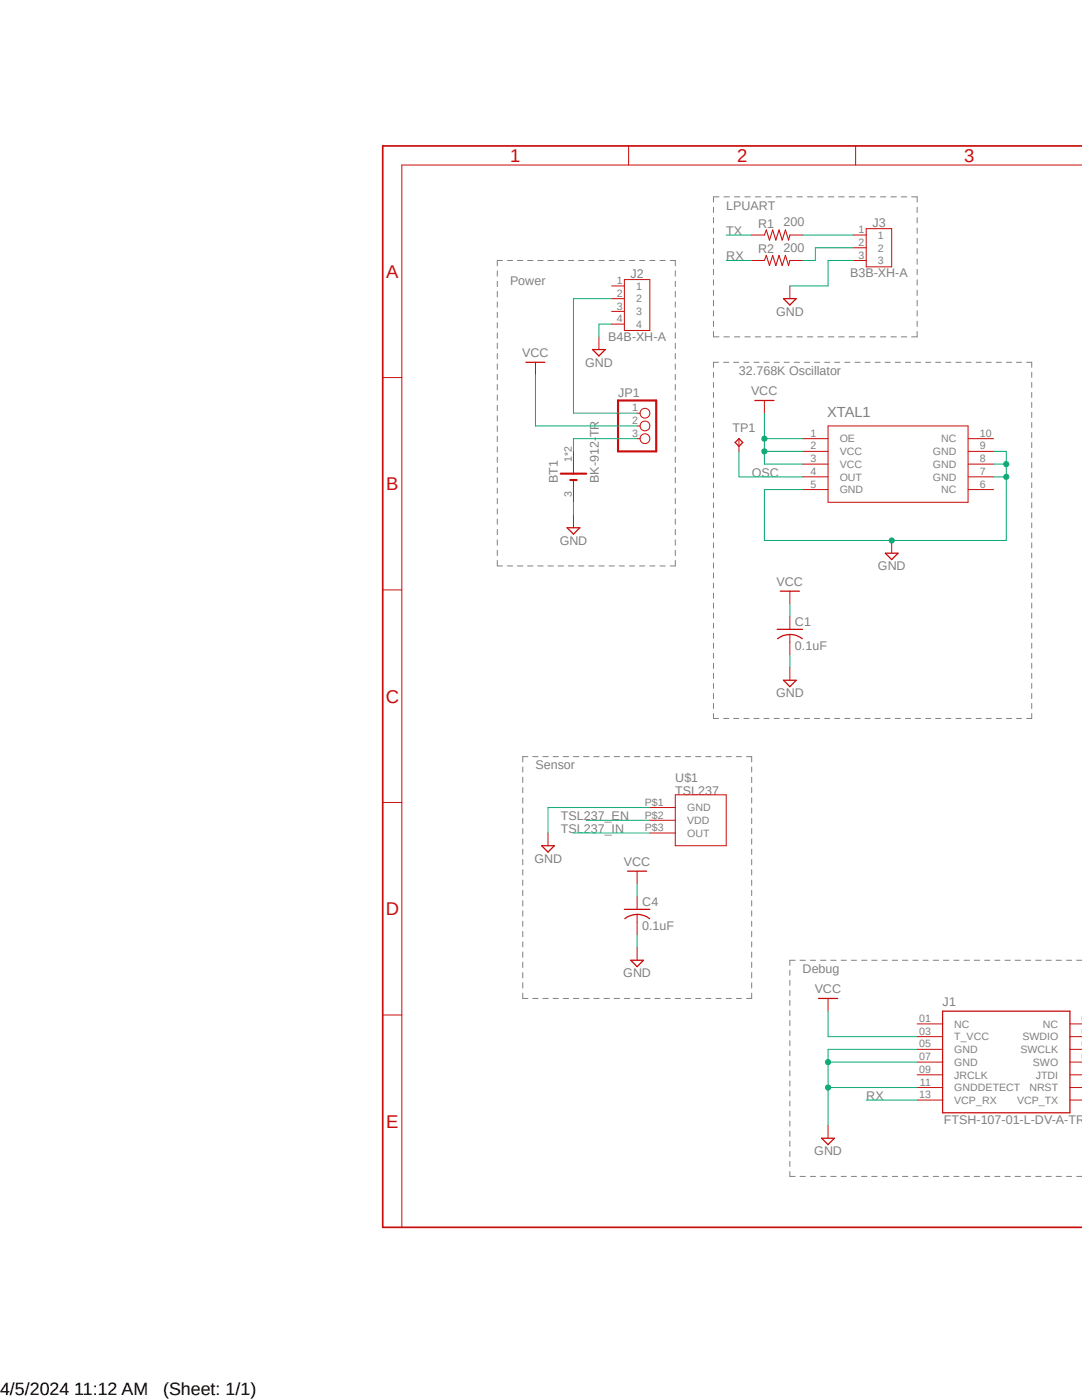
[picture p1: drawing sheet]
<svg xmlns="http://www.w3.org/2000/svg" width="216mm" height="279mm" viewBox="0 0 216 279" stroke-linecap="round" stroke-linejoin="round" font-family="sans-serif">
<path d="M75.8 28.8l140.1 108.4M215.9 137.1l-140.1 108.4" fill="none" stroke="#fff" stroke-width=".2"/>
<g fill="none" stroke="#808080" stroke-width=".2">
<path d="M143.5 39.3h-1.1v1M144.4 39.3h1.1M146.6 39.3h1M148.6 39.3h1.1M150.7 39.3h1.1M152.8 39.3h1.1M154.9 39.3h1.1M156.9 39.3h1.1M159 39.3h1.1M161.1 39.3h1.1M163.2 39.3h1.1M165.3 39.3h1.1"/>
<path d="M167.3 39.3h1.1M169.4 39.3h1.1M171.5 39.3h1.1M173.6 39.3h1.1M175.7 39.3h1M177.8 39.3h1.1M179.8 39.3h1.1M181.9 39.3h1.1v1M99.2 54.1v1M99.2 56.1v1.1M99.2 58.2v1.1M100.2 52h-1v1"/>
<path d="M101.3 52h1M103.3 52h1M105.3 52h1M107.3 52h1.1M109.3 52h1.1M111.4 52h1M113.4 52h1.1M115.4 52h1.1M117.5 52h1M119.5 52h1.1M121.5 52h1.1M123.6 52h1"/>
<path d="M125.6 52h1M127.6 52h1.1M129.7 52h1M131.7 52h1M133.7 52h1v1M134.7 54.1v1M134.7 56.1v1.1M134.7 58.2v1.1M142.4 41.4v1M142.4 43.4v1.1M142.4 45.5v1.1M142.4 47.5v1.1"/>
<path d="M142.4 49.6v1.1M142.4 51.7v1M142.4 53.8v1M142.4 55.8v1.1M142.4 57.9v1.1M142.4 59.9v1.1M183 41.4v1M183 43.4v1.1M183 45.5v1.1M183 47.5v1.1M183 49.6v1.1M183 51.7v1"/>
<path d="M183 53.8v1M183 55.8v1.1M183 57.9v1.1M183 59.9v1.1M99.2 60.2v1.1M99.2 62.3v1.1M99.2 64.4v1M99.2 66.4v1.1M99.2 68.5v1.1M99.2 70.6v1M99.2 72.6v1.1M99.2 74.7v1.1"/>
<path d="M99.2 76.8v1M99.2 78.8v1.1M134.7 60.2v1.1M134.7 62.3v1.1M134.7 64.4v1M134.7 66.4v1.1M134.7 68.5v1.1M134.7 70.6v1M134.7 72.6v1.1M134.7 74.7v1.1M134.7 76.8v1M134.7 78.8v1.1"/>
<path d="M142.4 66.2v1h1.1M142.4 62v1.1M142.4 64.1v1.1M142.4 74.3v1M142.4 76.3v1M142.4 78.3v1M143.4 72.3h-1v1M144.4 72.3h1M144.4 67.2h1.1M146.4 72.3h1M146.6 67.2h1M148.4 72.3h1"/>
<path d="M148.6 67.2h1.1M150.5 72.3h1M150.7 67.2h1.1M152.4 72.3h1.1M152.8 67.2h1.1M154.5 72.3h1M154.9 67.2h1.1M156.5 72.3h1M156.9 67.2h1.1M158.5 72.3h1M159 67.2h1.1M160.5 72.3h1"/>
<path d="M161.1 67.2h1.1M162.5 72.3h1M163.2 67.2h1.1M164.5 72.3h1.1M165.3 67.2h1.1M166.5 72.3h1.1M167.3 67.2h1.1M168.6 72.3h1M169.4 67.2h1.1M170.6 72.3h1M171.5 67.2h1.1M172.6 72.3h1"/>
<path d="M173.6 67.2h1.1M174.6 72.3h1M175.7 67.2h1M176.6 72.3h1M177.8 67.2h1.1M178.6 72.3h1.1M179.8 67.2h1.1M180.7 72.3h1M182.7 72.3h1M183 62v1.1M183 64.1v1.1M183 66.2v1h-1.1"/>
<path d="M184.7 72.3h1M186.7 72.3h1M188.7 72.3h1M190.8 72.3h1M192.7 72.3h1.1M194.8 72.3h1M196.8 72.3h1M198.8 72.3h1M200.8 72.3h1M202.8 72.3h1M204.9 72.3h1v1M205.9 74.3v1"/>
<path d="M205.9 76.3v1M205.9 78.3v1M99.2 80.9v1.1M99.2 83v1M99.2 85v1.1M99.2 87.1v1M99.2 89.2v1M99.2 91.2v1.1M99.2 93.3v1.1M99.2 95.3v1.1M99.2 97.4v1.1M99.2 99.5v1"/>
<path d="M134.7 80.9v1.1M134.7 83v1M134.7 85v1.1M134.7 87.1v1M134.7 89.2v1M134.7 91.2v1.1M134.7 93.3v1.1M134.7 95.3v1.1M134.7 97.4v1.1M134.7 99.5v1M142.4 80.3v1M142.4 82.3v1"/>
<path d="M142.4 84.3v1M142.4 86.3v1M142.4 88.3v1M142.4 90.3v1M142.4 92.3v1M142.4 94.3v1M142.4 96.4v.9M142.4 98.3v1.1M205.9 80.3v1M205.9 82.3v1M205.9 84.3v1M205.9 86.3v1"/>
<path d="M205.9 88.3v1M205.9 90.3v1M205.9 92.3v1M205.9 94.3v1M205.9 96.4v.9M205.9 98.3v1.1M99.2 101.6v1M99.2 103.6v1M99.2 105.7v1M99.2 107.7v1.1M99.2 109.8v1.1M99.2 111.8v1.1h1"/>
<path d="M101.3 112.9h1M103.3 112.9h1M105.3 112.9h1M107.3 112.9h1.1M109.3 112.9h1.1M111.4 112.9h1M113.4 112.9h1.1M115.4 112.9h1.1M117.5 112.9h1M119.5 112.9h1.1M121.5 112.9h1.1M123.6 112.9h1"/>
<path d="M125.6 112.9h1M127.6 112.9h1.1M129.7 112.9h1M131.7 112.9h1M134.7 111.8v1.1h-1M134.7 101.6v1M134.7 103.6v1M134.7 105.7v1M134.7 107.7v1.1M134.7 109.8v1.1M142.4 100.3v1M142.4 102.3v1"/>
<path d="M142.4 104.4v.9M142.4 106.3v1.1M142.4 108.3v1M142.4 110.4v.9M142.4 112.4v1M142.4 114.3v1.1M142.4 116.4v.9M142.4 118.4v1M205.9 100.3v1M205.9 102.3v1M205.9 104.4v.9M205.9 106.3v1.1"/>
<path d="M205.9 108.3v1M205.9 110.4v.9M205.9 112.4v1M205.9 114.3v1.1M205.9 116.4v.9M205.9 118.4v1M142.4 120.4v1M142.4 122.3v1.1M142.4 124.4v.9M142.4 126.4v1M142.4 128.4v1M142.4 130.4v1"/>
<path d="M142.4 132.4v1M142.4 134.4v1M142.4 136.4v1M142.4 138.4v1M205.9 120.4v1M205.9 122.3v1.1M205.9 124.4v.9M205.9 126.4v1M205.9 128.4v1M205.9 130.4v1M205.9 132.4v1M205.9 134.4v1"/>
<path d="M205.9 136.4v1M205.9 138.4v1M104.3 153.1v1M104.3 155.1v1.1M104.3 157.2v1M104.3 159.2v1.1M105.3 151h-1v1.1M106.3 151h1.1M108.3 151h1.1M110.4 151h1M112.4 151h1.1M114.4 151h1.1"/>
<path d="M116.5 151h1M118.5 151h1M120.5 151h1.1M122.6 151h1M124.6 151h1M126.6 151h1.1M128.7 151h1M130.7 151h1M132.7 151h1M134.7 151h1.1M136.8 151h1M138.8 151h1"/>
<path d="M140.8 151h1.1M142.4 140.4v1M142.4 142.4v1h1M142.9 151h1M144.4 143.4h1M144.9 151h1M146.4 143.4h1M146.9 151h1.1M148.4 143.4h1M149 151h1v1.1M150 153.1v1M150 155.1v1.1"/>
<path d="M150 157.2v1M150 159.2v1.1M150.5 143.4h1M152.4 143.4h1.1M154.5 143.4h1M156.5 143.4h1M158.5 143.4h1M160.5 143.4h1M162.5 143.4h1M164.5 143.4h1.1M166.5 143.4h1.1M168.6 143.4h1"/>
<path d="M170.6 143.4h1M172.6 143.4h1M174.6 143.4h1M176.6 143.4h1M178.6 143.4h1.1M180.7 143.4h1M182.7 143.4h1M184.7 143.4h1M186.7 143.4h1M188.7 143.4h1M190.8 143.4h1M192.7 143.4h1.1"/>
<path d="M194.8 143.4h1M196.8 143.4h1M198.8 143.4h1M200.8 143.4h1M202.8 143.4h1M205.9 142.4v1h-1M205.9 140.4v1M104.3 161.2v1.1M104.3 163.3v1.1M104.3 165.4v1M104.3 167.4v1.1M104.3 169.5v1"/>
<path d="M104.3 171.5v1.1M104.3 173.6v1M104.3 175.6v1.1M104.3 177.7v1M104.3 179.7v1.1M150 161.2v1.1M150 163.3v1.1M150 165.4v1M150 167.4v1.1M150 169.5v1M150 171.5v1.1M150 173.6v1"/>
<path d="M150 175.6v1.1M150 177.7v1M150 179.7v1.1M104.3 181.8v1M104.3 183.9v1M104.3 185.9v1M104.3 188v1M104.3 190v1.1M104.3 192v1.1M104.3 194.1v1.1M104.3 196.1v1.1M104.3 198.2v1.1h1"/>
<path d="M106.3 199.3h1.1M108.3 199.3h1.1M110.4 199.3h1M112.4 199.3h1.1M114.4 199.3h1.1M116.5 199.3h1M118.5 199.3h1M120.5 199.3h1.1M122.6 199.3h1M124.6 199.3h1M126.6 199.3h1.1M128.7 199.3h1"/>
<path d="M130.7 199.3h1M132.7 199.3h1M134.7 199.3h1.1M136.8 199.3h1M138.8 199.3h1M140.8 199.3h1.1M142.9 199.3h1M144.9 199.3h1M146.9 199.3h1.1M150 198.2v1.1h-1M150 181.8v1M150 183.9v1"/>
<path d="M150 185.9v1M150 188v1M150 190v1.1M150 192v1.1M150 194.1v1.1M150 196.1v1.1M157.6 193.6v1M157.6 195.7v.9M157.6 197.7v1M157.6 199.6v1.1M158.7 191.6h-1.1v1.1M159.6 191.6h1.1"/>
<path d="M161.7 191.6h1M163.7 191.6h1.1M165.8 191.6h1M167.9 191.6h1M169.9 191.6h1M171.9 191.6h1.1M173.9 191.6h1.1M176 191.6h1M178.1 191.6h1M180.1 191.6h1M182.2 191.6h1M184.2 191.6h1"/>
<path d="M186.2 191.6h1.1M188.3 191.6h1M190.3 191.6h1M192.4 191.6h1M194.4 191.6h1.1M196.5 191.6h1M198.5 191.6h1M200.5 191.6h1.1M202.6 191.6h1M204.6 191.6h1.1M206.7 191.6h1M208.7 191.6h1.1"/>
<path d="M210.7 191.6h1.1M212.8 191.6h1M214.8 191.6h1.1M157.6 201.7v1M157.6 203.7v1M157.6 205.7v1M157.6 207.7v1M157.6 209.7v1M157.6 211.7v1M157.6 213.7v1M157.6 215.7v1M157.6 217.7v1"/>
<path d="M157.6 219.8v.9M157.6 233.8v1h1.1M157.6 221.7v1.1M157.6 223.7v1M157.6 225.8v1M157.6 227.8v1M157.6 229.8v1M157.6 231.8v1M159.6 234.8h1.1M161.7 234.8h1M163.7 234.8h1.1M165.8 234.8h1"/>
<path d="M167.9 234.8h1M169.9 234.8h1M171.9 234.8h1.1M173.9 234.8h1.1M176 234.8h1M178.1 234.8h1M180.1 234.8h1M182.2 234.8h1M184.2 234.8h1M186.2 234.8h1.1M188.3 234.8h1M190.3 234.8h1"/>
<path d="M192.4 234.8h1M194.4 234.8h1.1M196.5 234.8h1M198.5 234.8h1M200.5 234.8h1.1M202.6 234.8h1M204.6 234.8h1.1M206.7 234.8h1M208.7 234.8h1.1M210.7 234.8h1.1M212.8 234.8h1M214.8 234.8h1.1"/>
</g>
<path d="M215.9 29.1h-139.5v215.8h139.5" fill="none" stroke="#c90d0c" stroke-width=".34"/>
<g fill="none" stroke="#c90d0c" stroke-width=".2">
<path d="M125.4 29.1v3.8M170.7 29.1v3.8M215.9 32.9h-135.7v212M122 57.1h2.6M122 59.6h2.6M124.6 55.8h5.1v10.2h-5.1zM150 46.9h2.5M150 52h2.5M157.6 46.9h2.5M157.6 52h2.5M157.6 57.1v2.5M170.3 46.9h2.5"/>
<path d="M170.3 49.4h2.5M170.3 52h2.5M172.8 45.6h5.1v7.7h-5.1zM76.4 75.4h3.8M106.8 72.3v2.5M119.5 67.2v2.6M122 62.1h2.6M122 64.7h2.6M152.5 79.9v2.6M114.4 90.1v4.4M114.4 95.8v4.4M127.1 82.5h.6"/>
<path d="M127.1 85h.6M127.1 87.5h.6M147.4 87.5v2.6M160.1 87.5h5.1M160.1 90.1h5.1M160.1 92.6h5.1M160.1 95.2h5.1M160.1 97.7h5.1M165.2 85h28v15.2h-28zM193.2 87.5h5M193.2 90.1h5M193.2 92.6h5"/>
<path d="M193.2 95.2h5M193.2 97.7h5M76.4 117.7h3.8M114.4 102.8v2.5M157.6 118v2.5M177.9 107.9v2.5M157.6 123.1v2.5M157.6 126.6v4.1M157.6 133.2v2.6M134.7 158.6h10.2v10.2h-10.2zM76.4 160.1h3.8M109.3 166.2v2.6"/>
<path d="M127.1 173.9v2.5M127.1 178.9v2.6M129.7 161.2h5M129.7 163.7h5M129.7 166.2h5M127.1 182.5v4.1M127.1 189.1v2.5M165.2 199.3v2.5M76.4 202.6h3.8M183 204.3h5.1M183 206.9h5.1M183 209.4h5.1"/>
<path d="M183 212h5.1M183 214.5h5.1M183 217h5.1M183 219.5h5.1M213.5 204.3h2.4M213.5 206.9h2.4M213.5 209.4h2.4M213.5 212h2.4M213.5 214.5h2.4M213.5 217h2.4M213.5 219.5h2.4M165.2 224.6v2.6"/>
<circle cx="128.7" cy="87.5" r=".98"/>
<circle cx="128.7" cy="85" r=".98"/>
<circle cx="128.7" cy="82.5" r=".98"/>
</g>
<path d="M123.3 79.9h7.6v10.2h-7.6zM111.9 94.5h5.1M113.8 95.8h1.3" fill="none" stroke="#c90d0c" stroke-width=".42"/>
<g fill="none" stroke="#c90d0c" stroke-width=".25">
<path d="M156.3 59.6h2.6l-1.3 1.3zM104.9 72.3h3.8M118.2 69.8h2.6l-1.3 1.2zM150.6 79.9h3.8M147.4 87.5l.8 .8-.8 .8-.7-.8zM113.2 105.3h2.5l-1.3 1.3zM155.7 118h3.8M176.7 110.4h2.5l-1.3 1.3zM155.1 125.6h5M155.2 127.5a4 4 0 0 1 4.9 0M156.3 135.8h2.6l-1.3 1.2zM108.1 168.8h2.5l-1.3 1.3z"/>
<path d="M125.2 173.9h3.8M124.6 181.5h5.1M124.7 183.3a3.9 3.9 0 0 1 4.9 0M125.9 191.6h2.5l-1.3 1.3zM163.3 199.3h3.8M188.1 201.8h25.4v20.3h-25.4zM164 227.2h2.5l-1.3 1.2z"/>
</g>
<path d="M152.5 46.9l.4-1 .6 2 .7-2 .6 2 .6-2 .7 2 .6-2 .7 2 .2-1M152.5 52l.4-1 .6 2 .7-2 .6 2 .6-2 .7 2 .6-2 .7 2 .2-1" fill="none" stroke="#c90d0c" stroke-width=".21"/>
<path d="M170.3 52h-5.1v5.1h-7.6M122 64.7h-2.5v2.5M198.2 90.1h2.6v17.8h-48.3v-10.2h7.6M198.2 92.6h2.6M198.2 95.2h2.6M114.4 100.2v2.6" fill="none" stroke="#0dab76" stroke-width=".2"/>
<circle cx="177.9" cy="107.9" r=".51" fill="#0dab76"/>
<circle cx="177.9" cy="107.9" r=".51" fill="none" stroke="#0dab76" stroke-width=".2"/>
<circle cx="200.8" cy="95.2" r=".51" fill="#0dab76"/>
<circle cx="200.8" cy="95.2" r=".51" fill="none" stroke="#0dab76" stroke-width=".2"/>
<circle cx="200.8" cy="92.6" r=".51" fill="#0dab76"/>
<g fill="none" stroke="#0dab76" stroke-width=".2">
<path d="M157.6 130.7v2.5M165.2 212h17.8M183 209.4h-17.8v15.2"/>
<circle cx="200.8" cy="92.6" r=".51"/>
</g>
<circle cx="165.2" cy="212" r=".51" fill="#0dab76"/>
<g fill="none" stroke="#0dab76" stroke-width=".2">
<path d="M165.2 217h17.8"/>
<circle cx="165.2" cy="212" r=".51"/>
</g>
<circle cx="165.2" cy="217" r=".51" fill="#0dab76"/>
<g fill="none" stroke="#0dab76" stroke-width=".2">
<path d="M122 59.6h-7.6v22.9h12.7M106.8 74.8v10.2h20.3M127.1 87.5h-12.7v2.6M152.5 82.5v10.1h7.6M152.5 90.1h7.6M129.7 161.2h-20.4v5M127.1 186.6v2.5"/>
<circle cx="165.2" cy="217" r=".51"/>
</g>
<circle cx="152.5" cy="90.1" r=".51" fill="#0dab76"/>
<g fill="none" stroke="#0dab76" stroke-width=".2">
<path d="M152.5 87.5h7.6"/>
<circle cx="152.5" cy="90.1" r=".51"/>
</g>
<circle cx="152.5" cy="87.5" r=".51" fill="#0dab76"/>
<g fill="none" stroke="#0dab76" stroke-width=".2">
<path d="M144.9 46.9h5.1M144.9 52h5.1M160.1 46.9h10.2M170.3 49.4h-7.6v2.6h-2.6M147.4 90.1v5.1h12.7M157.6 120.5v2.6M114.4 166.2h15.3M117 163.7h12.7M127.1 176.4v2.5M165.2 201.8v5.1h17.8M172.8 219.5h10.2"/>
<circle cx="152.5" cy="87.5" r=".51"/>
</g>
<g font-size="3.7" fill="#c90d0c">
<text x="101.8" y="32.3">1</text>
<text x="147.1" y="32.3">2</text>
<text x="192.4" y="32.3">3</text>
<text x="77" y="55.5">A</text>
<text x="77" y="97.9">B</text>
<text x="77" y="140.2">C</text>
<text x="77" y="182.7">D</text>
<text x="77" y="225">E</text>
</g>
<g font-size="3.6">
<text x="0" y="278.4">4/5/2024 11:12 AM</text>
<text x="32.5" y="278.4">(Sheet: 1/1)</text>
</g>
<text font-size="2.9" fill="#808080" x="165.1" y="83.2">XTAL1</text>
<g font-size="2.5" fill="#808080">
<text x="144.9" y="41.8">LPUART</text>
<text x="144.9" y="46.9">TX</text>
<text x="151.3" y="45.4">R1</text>
<text x="156.3" y="45.1">200</text>
<text x="174.1" y="45.4">J3</text>
<text x="144.9" y="52">RX</text>
<text x="151.3" y="50.5">R2</text>
<text x="156.3" y="50.2">200</text>
<text x="101.8" y="56.9">Power</text>
<text x="125.8" y="55.5">J2</text>
<text x="169.6" y="55.3">B3B-XH-A</text>
<text x="154.9" y="63">GND</text>
<text x="104.2" y="71.3">VCC</text>
<text x="121.4" y="68">B4B-XH-A</text>
<text x="116.8" y="73.2">GND</text>
<text x="147.4" y="74.8">32.768K Oscillator</text>
<text x="123.3" y="79.3">JP1</text>
<text x="149.9" y="78.9">VCC</text>
<text x="146.2" y="86.3">TP1</text>
<text x="150" y="95.2">OSC</text>
<text x="111.3" y="96.4" transform="rotate(-90 111.3 96.4)">BT1</text>
<text x="119.5" y="96.4" transform="rotate(-90 119.5 96.4)">BK-912-TR</text>
<text x="111.7" y="108.8">GND</text>
<text x="175.2" y="113.8">GND</text>
<text x="154.9" y="117">VCC</text>
<text x="158.6" y="125">C1</text>
<text x="158.6" y="129.8">0.1uF</text>
<text x="154.9" y="139.2">GND</text>
<text x="106.9" y="153.5">Sensor</text>
<text x="134.7" y="158.6">TSL237</text>
<text x="134.7" y="156.1">U$1</text>
<text x="111.9" y="166.2">TSL237_IN</text>
<text x="111.9" y="163.7">TSL237_EN</text>
<text x="106.6" y="172.2">GND</text>
<text x="124.5" y="172.8">VCC</text>
<text x="128.1" y="185.7">0.1uF</text>
<text x="128.1" y="180.9">C4</text>
<text x="124.4" y="195.1">GND</text>
<text x="160.1" y="194.2">Debug</text>
<text x="162.6" y="198.3">VCC</text>
<text x="188.1" y="200.8">J1</text>
<text x="172.8" y="219.6">RX</text>
<text x="188.3" y="224.4">FTSH-107-01-L-DV-A-TR</text>
<text x="162.5" y="230.6">GND</text>
</g>
<g font-size="2.1" fill="#808080">
<text x="171.3" y="46.6">1</text>
<text x="175.2" y="47.7">1</text>
<text x="171.3" y="49.1">2</text>
<text x="171.3" y="51.6">3</text>
<text x="175.2" y="50.2">2</text>
<text x="175.2" y="52.7">3</text>
<text x="123.1" y="56.7">1</text>
<text x="123.1" y="59.3">2</text>
<text x="127" y="57.8">1</text>
<text x="123.1" y="61.8">3</text>
<text x="123.1" y="64.3">4</text>
<text x="127" y="60.4">2</text>
<text x="127" y="62.9">3</text>
<text x="127" y="65.4">4</text>
<text x="126.2" y="82.1">1</text>
<text x="126.2" y="84.6">2</text>
<text x="126.2" y="87.2">3</text>
<text x="161.7" y="87.2">1</text>
<text x="161.7" y="89.7">2</text>
<text x="167.6" y="88.3">OE</text>
<text x="187.8" y="88.3">NC</text>
<text x="195.5" y="89.7">9</text>
<text x="195.5" y="87.2">10</text>
<text x="114.1" y="92.2" transform="rotate(-90 114.1 92.2)">1*2</text>
<text x="161.7" y="92.2">3</text>
<text x="161.7" y="94.8">4</text>
<text x="167.6" y="90.8">VCC</text>
<text x="167.6" y="93.4">VCC</text>
<text x="167.6" y="95.9">OUT</text>
<text x="186.1" y="95.9">GND</text>
<text x="186.1" y="93.4">GND</text>
<text x="186.1" y="90.8">GND</text>
<text x="195.5" y="94.8">7</text>
<text x="195.5" y="92.2">8</text>
<text x="114.1" y="99.2" transform="rotate(-90 114.1 99.2)">3</text>
<text x="161.7" y="97.3">5</text>
<text x="167.6" y="98.5">GND</text>
<text x="187.8" y="98.5">NC</text>
<text x="195.5" y="97.3">6</text>
<text x="128.7" y="160.8">P$1</text>
<text x="137.1" y="161.9">GND</text>
<text x="128.7" y="163.4">P$2</text>
<text x="128.7" y="165.9">P$3</text>
<text x="137.1" y="164.5">VDD</text>
<text x="137.1" y="167">OUT</text>
<text x="183.4" y="204">01</text>
<text x="215.8" y="204">0</text>
<text x="183.4" y="206.5">03</text>
<text x="183.4" y="209">05</text>
<text x="190.4" y="205.1">NC</text>
<text x="190.4" y="207.6">T_VCC</text>
<text x="204" y="207.6">SWDIO</text>
<text x="208.1" y="205.1">NC</text>
<text x="215.8" y="206.5">0</text>
<text x="215.8" y="209">0</text>
<text x="183.4" y="211.6">07</text>
<text x="183.4" y="214.1">09</text>
<text x="190.4" y="210.2">GND</text>
<text x="190.4" y="212.7">GND</text>
<text x="190.4" y="215.3">JRCLK</text>
<text x="203.6" y="210.2">SWCLK</text>
<text x="206.1" y="212.7">SWO</text>
<text x="206.7" y="215.3">JTDI</text>
<text x="215.8" y="211.6">0</text>
<text x="215.8" y="214.1">1</text>
<text x="183.4" y="219.2">13</text>
<text x="183.6" y="216.7">11</text>
<text x="190.4" y="217.8">GNDDETECT</text>
<text x="190.4" y="220.3">VCP_RX</text>
<text x="202.9" y="220.3">VCP_TX</text>
<text x="205.4" y="217.8">NRST</text>
<text x="215.8" y="219.2">1</text>
</g>
</svg>
